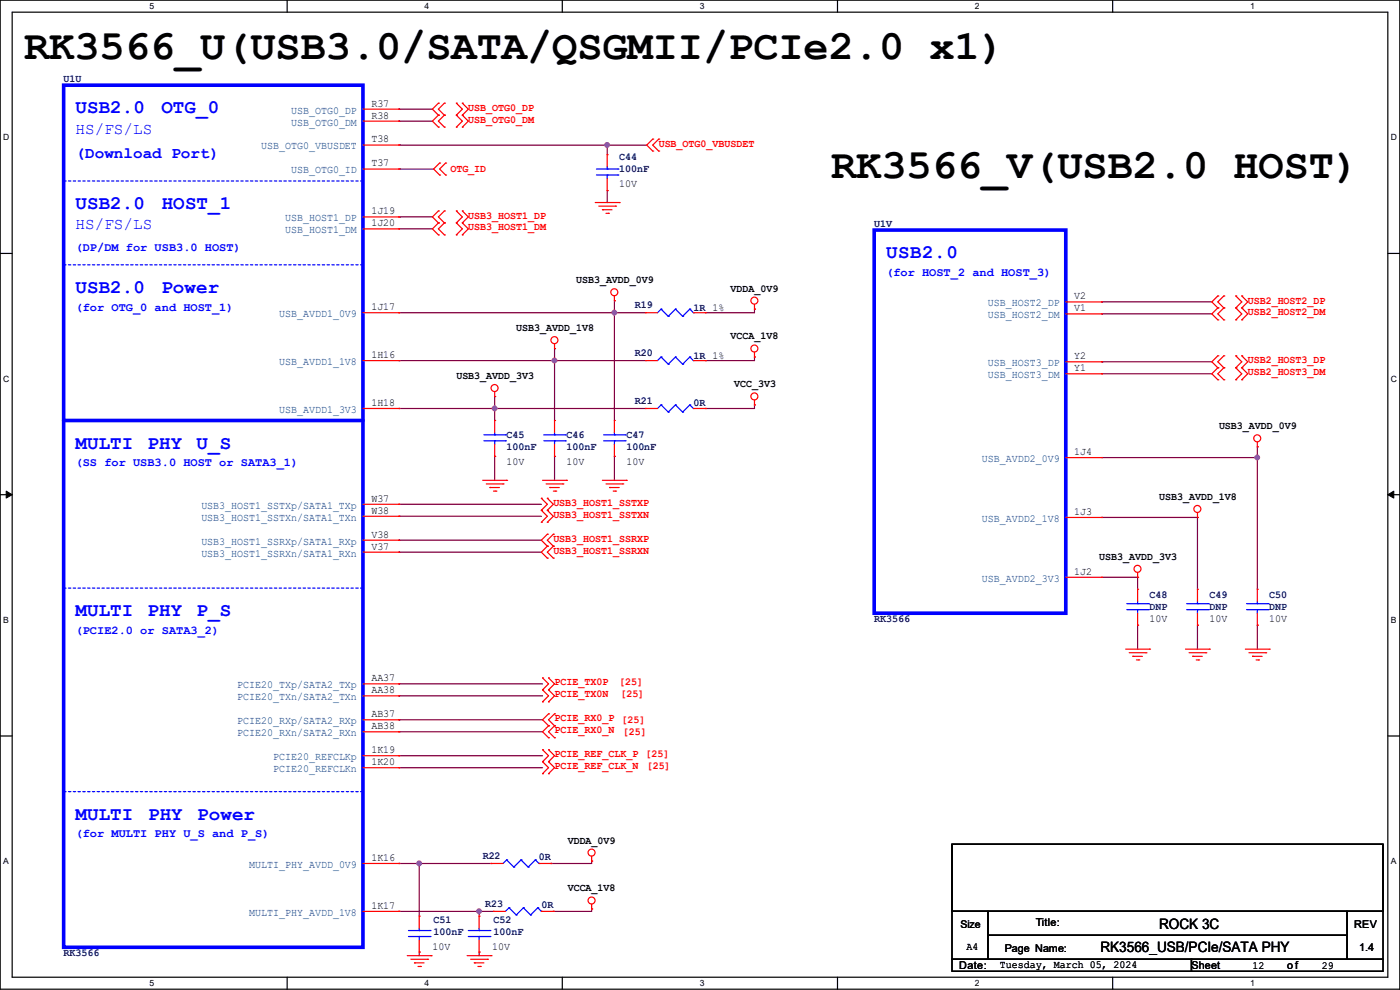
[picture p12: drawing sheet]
<svg xmlns="http://www.w3.org/2000/svg" width="297mm" height="210mm" viewBox="0 0 297 210" stroke-linecap="round" stroke-linejoin="round" font-family="sans-serif">
<path d="M0 0h297v209.8h-297zM2.6 2.6h291.8v204.7h-291.8z" fill="none" stroke="#000" stroke-width=".25"/>
<g fill="#fff">
<path d="M31.7 .3h1v2h-1z"/>
<path d="M31.7 207.6h1v1.9h-1z"/>
</g>
<path d="M60.9 0v2.6M60.9 207.3v2.5" fill="none" stroke="#000" stroke-width=".25"/>
<g fill="#fff">
<path d="M90.1 .3h1v2h-1z"/>
<path d="M90.1 207.6h1v1.9h-1z"/>
</g>
<path d="M119.3 0v2.6M119.3 207.3v2.5" fill="none" stroke="#000" stroke-width=".25"/>
<g fill="#fff">
<path d="M148.5 .3h.9v2h-.9z"/>
<path d="M148.5 207.6h.9v1.9h-.9z"/>
</g>
<path d="M177.7 0v2.6M177.7 207.3v2.5" fill="none" stroke="#000" stroke-width=".25"/>
<g fill="#fff">
<path d="M206.8 .3h1v2h-1z"/>
<path d="M206.8 207.6h1v1.9h-1z"/>
</g>
<path d="M236.1 0v2.6M236.1 207.3v2.5" fill="none" stroke="#000" stroke-width=".25"/>
<g fill="#fff">
<path d="M265.2 .3h1v2h-1z"/>
<path d="M265.2 207.6h1v1.9h-1z"/>
<path d="M.7 28.2h1.2v1.9h-1.2z"/>
<path d="M295.1 28.2h1.2v1.9h-1.2z"/>
<path d="M.7 79.3h1.2v2h-1.2z"/>
<path d="M295.1 79.3h1.2v2h-1.2z"/>
</g>
<path d="M0 53.8h2.6M294.4 53.8h2.6" fill="none" stroke="#000" stroke-width=".25"/>
<g fill="#fff">
<path d="M.7 130.5h1.2v2h-1.2z"/>
<path d="M295.1 130.5h1.1v2h-1.1z"/>
</g>
<path d="M0 104.9h2.6M294.4 104.9h2.6" fill="none" stroke="#000" stroke-width=".25"/>
<path d="M1.3 104.2l1.3 .7-1.3 .8zM294.4 104.9l1.3-.7v1.5z" fill="#000" stroke="#000" stroke-width=".21"/>
<g fill="#fff">
<path d="M.7 181.7h1.2v2h-1.2z"/>
<path d="M295.1 181.7h1.1v2h-1.1z"/>
</g>
<path d="M0 156.1h2.6M294.4 156.1h2.6M202 179.1h91.4v14.2h-91.4zM202 193.3h7.6v10.2h-7.6zM209.6 193.3h76.2v5.1h-76.2zM209.6 198.4h76.2v5.1h-76.2zM285.8 193.3h7.6v10.2h-7.6zM202 203.5h50.8v2.5h-50.8zM252.8 203.5h40.6v2.5h-40.6z" fill="none" stroke="#000" stroke-width=".25"/>
<g fill="none" stroke="#800040" stroke-width=".25">
<path d="M84.6 23.2h.1M84.6 25.7h.1M84.6 30.8h.1M84.6 35.9h.1M84.6 23.2h7.1M84.6 25.7h7.1M84.6 30.8h52.6M84.6 35.9h7.4M128.8 30.8h.1M128.8 30.8v2M84.6 48.6h.1M84.6 46h.1"/>
<path d="M84.6 48.6h7.1M84.6 46h7.1M128.8 40.4h.1M128.8 40.4v2.6M84.6 76.5h.1M84.6 66.3h.1M84.6 76.5h52.3M84.6 66.3h52.3M117.6 76.5h.1M117.6 74h.1M117.6 74v15.2M130.3 66.3h.1"/>
<path d="M130.3 63.8h.1M130.3 63.8v25.4M149.6 66.3h.1M149.6 76.5h.1M160.1 65.6h.1M160.1 75.7h.1M160.1 75.7v.8h-10.5M160.1 65.6v.7h-10.5M233.7 66.6h.1M233.7 64.1h.1M233.7 76.8h.1M233.7 79.3h.1"/>
<path d="M233.7 66.6h23.4M233.7 64.1h23.4M233.7 76.8h23.4M233.7 79.3h23.4M84.6 86.7h.1M84.6 86.7h52.3M104.9 84.1h.1M104.9 86.7h.1M104.9 96.8h.1M104.9 84.1v5.1M104.9 96.8v5.1M117.6 96.8h.1"/>
<path d="M117.6 96.8v5.1M130.3 96.8h.1M130.3 96.8v5.1M149.6 86.7h.1M160.1 85.9h.1M160.1 85.9v.8h-10.5M233.7 97.1h.1M233.7 97.1h33M266.7 97.1h.1M266.7 94.8h.1M266.7 94.8v30.2M84.6 107h.1"/>
<path d="M84.6 109.5h.1M84.6 114.6h.1M84.6 117.1h.1M84.6 107h30.3M84.6 109.5h30.3M84.6 114.6h30.3M84.6 117.1h30.3M233.7 109.8h.1M233.7 109.8h20.3M254 109.8h.1M254 109.8v15.2M233.7 122.5h.1"/>
<path d="M233.7 122.5h7.6M241.3 122.5h.1M241.3 132.6h.1M241.3 122.5v2.5M241.3 132.6v5.1M254 132.6h.1M254 132.6v5.1M266.7 132.6h.1M266.7 132.6v5.1M84.6 152.7h.1M84.6 155.2h.1M84.6 145.1h.1"/>
<path d="M84.6 147.6h.1M84.6 152.7h30.5M84.6 155.2h30.5M84.6 145.1h30.5M84.6 147.6h30.5M84.6 160.3h.1M84.6 162.9h.1M84.6 160.3h30.5M84.6 162.9h30.5M84.6 183.2h.1M84.6 193.3h.1M84.6 183.2h19.6"/>
<path d="M84.6 193.3h20.1M88.9 183.2h.1M88.9 183.2v11.2M101.6 193.3h.1M101.6 193.3v1.1M116.9 183.2h.1M117.4 193.3h.1M125.5 182.7h.1M125.5 192.8h.1M125.5 182.7v.5h-8.6M125.5 192.8v.5h-8.1M88.9 202h.1"/>
<path d="M88.9 202v.7M101.6 202h.1M101.6 202v.7"/>
</g>
<g fill="#f0f" stroke="#f0f" stroke-width=".25">
<circle cx="128.8" cy="30.8" r=".49"/>
<circle cx="130.3" cy="66.3" r=".49"/>
<circle cx="117.6" cy="76.5" r=".49"/>
<circle cx="104.9" cy="86.6" r=".49"/>
<circle cx="266.7" cy="97" r=".49"/>
<circle cx="101.6" cy="193.3" r=".49"/>
<circle cx="88.9" cy="183.2" r=".49"/>
</g>
<g fill="none" stroke="#f00" stroke-width=".25">
<path d="M93 21.9h.1M93 24.4h.1M93 27h.1M93 21.9l-1.3 1.3 1.3 1.2M93 24.4l-1.3 1.3 1.3 1.3M93.3 34.6h.1M93.3 37.1h.1M93.3 34.6l-1.3 1.3 1.3 1.2M94.3 24.4h.1M94.3 21.9h.1M94.3 27h.1M94.3 21.9l-1.3 1.3 1.3 1.2"/>
<path d="M94.3 24.4l-1.3 1.3 1.3 1.3M94.5 37.1h.1M94.5 34.6h.1M94.5 34.6l-1.2 1.3 1.2 1.2M96.8 24.4h.1M96.8 21.9h.1M96.8 27h.1M96.8 21.9l1.3 1.3-1.3 1.2M96.8 24.4l1.3 1.3-1.3 1.3M98.1 24.4h.1M98.1 21.9h.1M98.1 27h.1"/>
<path d="M98.1 21.9l1.3 1.3-1.3 1.2M98.1 24.4l1.3 1.3-1.3 1.3M128.8 32.8h.1M128.8 32.8v2.5M128.8 37.9v2.5M138.5 29.5h.1M138.5 32h.1M138.5 29.5l-1.3 1.3 1.3 1.2M139.7 32h.1M139.7 29.5h.1M139.7 29.5l-1.2 1.3 1.2 1.2M93 44.7h.1"/>
<path d="M93 47.3h.1M93 49.8h.1M93 44.7l-1.3 1.3 1.3 1.3M93 47.3l-1.3 1.3 1.3 1.2M94.3 47.3h.1M94.3 44.7h.1M94.3 49.8h.1M94.3 44.7l-1.3 1.3 1.3 1.3M94.3 47.3l-1.3 1.3 1.3 1.2M96.8 47.3h.1M96.8 44.7h.1M96.8 49.8h.1"/>
<path d="M96.8 44.7l1.3 1.3-1.3 1.3M96.8 47.3l1.3 1.3-1.3 1.2M98.1 47.3h.1M98.1 44.7h.1M98.1 49.8h.1M98.1 44.7l1.3 1.3-1.3 1.3M98.1 47.3l1.3 1.3-1.3 1.2M126.3 43h5.1M127 43.7h3.6M127.8 44.5h.1M127.8 44.5h2M128.6 45.3h.5"/>
<path d="M128.8 40.4h.1M129.1 45.3h.1M130.6 43.7h.1M131.4 43h.1M117.6 74h.1M117.6 72.9v1.1M130.3 63.8h.1M130.3 62.8v1M160.1 65.6h.1M160.1 75.7h.1M160.1 64.6v1M160.1 74.7v1"/>
<path d="M226.1 64.1h7.6M226.1 66.6h7.6M226.1 76.8h7.6M226.1 79.3h7.6M233.7 64.1h.1M233.7 66.6h.1M233.7 76.8h.1M233.7 79.3h.1M258.4 62.8h.1M258.4 65.3h.1M258.4 67.9h.1M258.4 75.5h.1"/>
<path d="M258.4 78h.1M258.4 62.8l-1.3 1.3 1.3 1.2M258.4 65.3l-1.3 1.3 1.3 1.3M258.4 75.5l-1.3 1.3 1.3 1.2M258.4 78l-1.3 1.3 1.3 1.3M259.6 65.3h.1M259.6 62.8h.1M259.6 67.9h.1M259.6 78h.1M259.6 75.5h.1M259.6 62.8l-1.2 1.3 1.2 1.2M259.6 65.3l-1.2 1.3 1.2 1.3"/>
<path d="M259.6 75.5l-1.2 1.3 1.2 1.2M259.6 78l-1.2 1.3 1.2 1.3M262.2 65.3h.1M262.2 62.8h.1M262.2 67.9h.1M262.2 78h.1M262.2 75.5h.1M262.2 62.8l1.2 1.3-1.2 1.2M262.2 65.3l1.2 1.3-1.2 1.3M262.2 75.5l1.2 1.3-1.2 1.2M262.2 78l1.2 1.3-1.2 1.3M263.4 65.3h.1"/>
<path d="M263.4 62.8h.1M263.4 67.9h.1M263.4 78h.1M263.4 75.5h.1M263.4 62.8l1.3 1.3-1.3 1.2M263.4 65.3l1.3 1.3-1.3 1.3M263.4 75.5l1.3 1.3-1.3 1.2M263.4 78l1.3 1.3-1.3 1.3M104.9 84.1h.1M104.9 83.1v1M130.3 89.2h.1M130.3 96.8h.1"/>
<path d="M130.3 89.2v2.5M130.3 94.3v2.5M160.1 85.9h.1M160.1 84.9v1M226.1 97.1h7.6M233.7 97.1h.1M258.4 80.6h.1M259.6 80.6h.1M262.2 80.6h.1M263.4 80.6h.1M266.7 94.8h.1M266.7 93.8v1"/>
<path d="M102.4 101.9h5.1M103.2 102.7h3.5M103.9 103.4h.1M103.9 103.4h2.1M104.7 104.2h.5M105.2 104.2h.1M106.7 102.7h.1M107.5 101.9h.1M114.9 108.2h.1M114.9 105.7h.1M114.9 110.8h.1M114.9 105.7l1.2 1.3-1.2 1.2"/>
<path d="M114.9 108.2l1.2 1.3-1.2 1.3M115.1 101.9h5.1M115.9 102.7h3.5M116.1 108.2h.1M116.1 105.7h.1M116.1 110.8h.1M116.1 113.3h.1M116.1 115.9h.1M116.1 118.4h.1M116.1 105.7l1.3 1.3-1.3 1.2M116.1 108.2l1.3 1.3-1.3 1.3M116.1 113.3l-1.2 1.3 1.2 1.3"/>
<path d="M116.1 115.9l-1.2 1.2 1.2 1.3M116.6 103.4h.1M116.6 103.4h2.1M117.4 115.9h.1M117.4 113.3h.1M117.4 118.4h.1M117.4 104.2h.5M117.4 113.3l-1.3 1.3 1.3 1.3M117.4 115.9l-1.3 1.2 1.3 1.3M117.9 104.2h.1M119.4 102.7h.1M120.2 101.9h.1"/>
<path d="M127.8 101.9h5.1M128.6 102.7h3.5M129.3 103.4h.1M129.3 103.4h2.1M130.1 104.2h.5M130.6 104.2h.1M132.1 102.7h.1M132.9 101.9h.1M226.1 109.8h7.6M233.7 109.8h.1M254 109.8h.1M254 108.8v1"/>
<path d="M226.1 122.5h7.6M233.7 122.5h.1M238.8 137.7h5.1M239.6 138.5h3.5M240.3 139.2h.1M240.3 139.2h2.1M241.1 140h.5M241.3 122.5h.1M241.3 125h.1M241.3 132.6h.1M241.3 121.5v1M241.3 125v2.6"/>
<path d="M241.3 130.1v2.5M241.6 140h.1M243.1 138.5h.1M243.9 137.7h.1M251.5 137.7h5.1M252.3 138.5h3.5M253 139.2h.1M253 139.2h2.1M253.8 140h.5M254 125h.1M254 132.6h.1M254 125v2.6"/>
<path d="M254 130.1v2.5M254.3 140h.1M255.8 138.5h.1M256.6 137.7h.1M264.2 137.7h5.1M265 138.5h3.5M265.7 139.2h.1M265.7 139.2h2.1M266.5 140h.5M266.7 125h.1M266.7 132.6h.1M266.7 125v2.6"/>
<path d="M266.7 130.1v2.5M267 140h.1M268.5 138.5h.1M269.3 137.7h.1M115.1 146.3h.1M115.1 143.8h.1M115.1 148.9h.1M115.1 159h.1M115.1 143.8l1.3 1.3-1.3 1.2M115.1 146.3l1.3 1.3-1.3 1.3M115.1 159l1.3 1.3-1.3 1.3M116.4 146.3h.1"/>
<path d="M116.4 143.8h.1M116.4 148.9h.1M116.4 151.4h.1M116.4 154h.1M116.4 156.5h.1M116.4 159h.1M116.4 143.8l1.2 1.3-1.2 1.2M116.4 146.3l1.2 1.3-1.2 1.3M116.4 151.4l-1.3 1.3 1.3 1.3M116.4 154l-1.3 1.2 1.3 1.3M116.4 159l1.2 1.3-1.2 1.3M117.6 154h.1"/>
<path d="M117.6 151.4h.1M117.6 156.5h.1M117.6 151.4l-1.2 1.3 1.2 1.3M117.6 154l-1.2 1.2 1.2 1.3M115.1 161.6h.1M115.1 164.1h.1M115.1 161.6l1.3 1.3-1.3 1.2M116.4 161.6h.1M116.4 164.1h.1M116.4 161.6l1.2 1.3-1.2 1.2M88.9 194.4h.1M88.9 194.4v2.5"/>
<path d="M88.9 199.4v2.6M104.2 183.2h.1M104.2 183.2h2.5M114.3 183.2h2.6M116.9 183.2h.1M125.5 182.7h.1M125.5 192.8h.1M125.5 181.7v1M125.5 191.8v1M86.4 202.7h5.1M87.2 203.5h3.5M87.9 204.3h.1"/>
<path d="M87.9 204.3h2.1M88.7 205h.5M88.9 202h.1M89.2 205h.1M90.7 203.5h.1M91.5 202.7h.1M99.1 202.7h5.1M99.9 203.5h3.5M100.6 204.3h.1M100.6 204.3h2.1M101.4 205h.5M101.9 205h.1"/>
<path d="M103.4 203.5h.1M104.2 202.7h.1"/>
<circle cx="117.6" cy="72.2" r=".74"/>
<circle cx="130.3" cy="62" r=".74"/>
<circle cx="160" cy="73.9" r=".74"/>
<circle cx="160" cy="63.8" r=".74"/>
<circle cx="104.9" cy="82.3" r=".74"/>
<circle cx="160" cy="84.1" r=".74"/>
<circle cx="266.7" cy="93" r=".74"/>
<circle cx="254" cy="108" r=".74"/>
<circle cx="241.3" cy="120.7" r=".74"/>
<circle cx="125.5" cy="191" r=".74"/>
<circle cx="125.5" cy="180.9" r=".74"/>
</g>
<g fill="none" stroke="#00f" stroke-width=".25">
<path d="M126.5 37.1h4.6M126.5 35.9h4.6M128.8 35.9h.1M128.8 37.1h.1M128.8 35.3v.6M128.8 37.1v.8M131.1 37.1h.1M131.1 35.9h.1M128.1 93.5h4.5M128.1 92.2h4.5M130.3 92.2h.1M130.3 93.5h.1"/>
<path d="M130.3 91.7v.5M130.3 93.5v.8M132.6 93.5h.1M132.6 92.2h.1M239.1 129.3h4.5M239.1 128.1h4.5M241.3 128.1h.1M241.3 129.3h.1M241.3 127.6v.5M241.3 129.3v.8M243.6 129.3h.1M243.6 128.1h.1"/>
<path d="M251.8 129.3h4.5M251.8 128.1h4.5M254 128.1h.1M254 129.3h.1M254 127.6v.5M254 129.3v.8M256.3 129.3h.1M256.3 128.1h.1M264.5 129.3h4.5M264.5 128.1h4.5M266.7 128.1h.1M266.7 129.3h.1"/>
<path d="M266.7 127.6v.5M266.7 129.3v.8M269 129.3h.1M269 128.1h.1M86.7 198.7h4.5M86.7 197.4h4.5M88.9 197.4h.1M88.9 198.7h.1M88.9 196.9v.5M88.9 198.7v.7M91.2 198.7h.1M91.2 197.4h.1"/>
<path d="M107.5 182.4h.1M107.5 182.4l-.8 .8M107.5 182.4l1.5 1.5M109 183.9h.1M110.5 182.4h.1M110.5 182.4l-1.5 1.5M110.5 182.4l1.6 1.5M112.1 183.9h.1M113.6 182.4h.1M113.6 182.4l-1.5 1.5M113.6 182.4l.7 .8M114.3 183.2h.1"/>
</g>
<path d="M13.5 18.1h63.5v182.9h-63.5zM185.5 48.8h40.6v81.3h-40.6zM13.5 89.2h63.5" fill="none" stroke="#00f" stroke-width=".76"/>
<path d="M13.5 38.4h.1M77 38.4h-63.5M13.5 167.9h.1M77 167.9h-63.5" fill="none" stroke="#00f" stroke-width=".25" stroke-dasharray=".5 .5"/>
<circle cx="13.5" cy="89.2" r=".38" fill="#00f"/>
<path d="M13.5 56.2h.1M77 56.2h-63.5M13.5 124.8h.1M77 124.8h-63.5" fill="none" stroke="#00f" stroke-width=".25" stroke-dasharray=".5 .5"/>
<g fill="none" stroke="#f00" stroke-width=".25">
<path d="M77 23.2h7.6M77 25.7h7.6M77 30.8h7.6M77 35.9h7.6M84.6 23.2h.1M84.6 25.7h.1M84.6 30.8h.1M84.6 35.9h.1M77 46h7.6M77 48.6h7.6M84.6 46h.1M84.6 48.6h.1"/>
<path d="M77 66.3h7.6M77 76.5h7.6M84.6 66.3h.1M84.6 76.5h.1M136.9 76.5h.1M136.9 66.3h.1M136.9 66.3h2.6M136.9 76.5h2.6M147.1 66.3h2.5M147.1 76.5h2.5M149.6 76.5h.1M149.6 66.3h.1"/>
<path d="M77 86.7h7.6M84.6 86.7h.1M104.9 89.2h.1M104.9 96.8h.1M104.9 89.2v2.5M104.9 94.3v2.5M117.6 89.2h.1M117.6 96.8h.1M117.6 89.2v2.5M117.6 94.3v2.5M136.9 86.7h.1M136.9 86.7h2.6"/>
<path d="M147.1 86.7h2.5M149.6 86.7h.1M77 107h7.6M77 109.5h7.6M77 114.6h7.6M77 117.1h7.6M84.6 107h.1M84.6 109.5h.1M84.6 114.6h.1M84.6 117.1h.1M77 145.1h7.6M77 147.6h7.6"/>
<path d="M77 152.7h7.6M77 155.2h7.6M84.6 145.1h.1M84.6 147.6h.1M84.6 152.7h.1M84.6 155.2h.1M77 160.3h7.6M77 162.9h7.6M84.6 160.3h.1M84.6 162.9h.1M77 183.2h7.6M77 193.3h7.6"/>
<path d="M84.6 183.2h.1M84.6 193.3h.1M101.6 194.4h.1M101.6 194.4v2.5M101.6 199.4v2.6M104.7 193.3h.1M104.7 193.3h2.5M114.9 193.3h2.5M117.4 193.3h.1M101.6 202h.1"/>
</g>
<g fill="none" stroke="#00f" stroke-width=".25">
<path d="M140.3 75.7h.1M140.3 65.6h.1M140.3 75.7l-.8 .8M140.3 75.7l1.5 1.6M140.3 65.6l-.8 .7M140.3 65.6l1.5 1.5M141.8 77.3h.1M141.8 67.1h.1M143.3 75.7h.1M143.3 65.6h.1M143.3 75.7l-1.5 1.6M143.3 75.7l1.5 1.6"/>
<path d="M143.3 65.6l-1.5 1.5M143.3 65.6l1.5 1.5M144.8 77.3h.1M144.8 67.1h.1M146.3 75.7h.1M146.3 65.6h.1M146.3 75.7l-1.5 1.6M146.3 75.7l.8 .8M146.3 65.6l-1.5 1.5M146.3 65.6l.8 .7M147.1 76.5h.1M147.1 66.3h.1"/>
<path d="M102.7 93.5h4.5M102.7 92.2h4.5M104.9 92.2h.1M104.9 93.5h.1M104.9 91.7v.5M104.9 93.5v.8M107.2 93.5h.1M107.2 92.2h.1M115.4 93.5h4.5M115.4 92.2h4.5M117.6 92.2h.1M117.6 93.5h.1"/>
<path d="M117.6 91.7v.5M117.6 93.5v.8M119.9 93.5h.1M119.9 92.2h.1M140.3 85.9h.1M140.3 85.9l-.8 .8M140.3 85.9l1.5 1.5M141.8 87.4h.1M143.3 85.9h.1M143.3 85.9l-1.5 1.5M143.3 85.9l1.5 1.5M144.8 87.4h.1"/>
<path d="M146.3 85.9h.1M146.3 85.9l-1.5 1.5M146.3 85.9l.8 .8M147.1 86.7h.1M99.4 198.7h4.5M99.4 197.4h4.5M101.6 197.4h.1M101.6 198.7h.1M101.6 196.9v.5M101.6 198.7v.7M103.9 198.7h.1M103.9 197.4h.1"/>
<path d="M108 192.6h.1M108 192.6l-.8 .7M108 192.6l1.5 1.5M109.5 194.1h.1M111 192.6h.1M111 192.6l-1.5 1.5M111 192.6l1.6 1.5M112.6 194.1h.1M114.1 192.6h.1M114.1 192.6l-1.5 1.5M114.1 192.6l.8 .7M114.9 193.3h.1"/>
</g>
<g fill="#f0f" stroke="#f0f" stroke-width=".25">
<circle cx="128.8" cy="30.8" r=".49"/>
<circle cx="130.3" cy="66.3" r=".49"/>
<circle cx="117.6" cy="76.5" r=".49"/>
<circle cx="104.9" cy="86.6" r=".49"/>
<circle cx="266.7" cy="97" r=".49"/>
<circle cx="101.6" cy="193.3" r=".49"/>
<circle cx="88.9" cy="183.2" r=".49"/>
</g>
<g font-size="8.9">
<text x="5.1" y="12.5">RK3566_U(USB3.0/SATA/QSGMII/PCIe2.0 x1)</text>
<text x="176.3" y="37.7">RK3566_V(USB2.0 HOST)</text>
</g>
<g font-size="4.1" fill="#00f">
<text x="16" y="24">USB2.0</text>
<text x="34.3" y="24">OTG_0</text>
<text x="16" y="44.4">USB2.0</text>
<text x="34.3" y="44.4">HOST_1</text>
<text x="188" y="54.8">USB2.0</text>
<text x="16" y="62.1">USB2.0</text>
<text x="34.3" y="62.1">Power</text>
<text x="16" y="95.2">MULTI</text>
<text x="31.3" y="95.2">PHY</text>
<text x="41.7" y="95.2">U_S</text>
<text x="16" y="130.7">MULTI</text>
<text x="31.3" y="130.7">PHY</text>
<text x="41.7" y="130.7">P_S</text>
<text x="16" y="173.9">MULTI</text>
<text x="31.4" y="173.9">PHY</text>
<text x="41.9" y="173.9">Power</text>
</g>
<g font-size="3.4" fill="#00f">
<text x="16" y="28.4">HS/FS/LS</text>
<text x="16" y="33.6">(Download Port)</text>
<text x="16" y="48.7">HS/FS/LS</text>
</g>
<g font-size="3">
<text x="245.9" y="197.1">ROCK 3C</text>
<text x="233.5" y="201.9">RK3566_USB/PCIe/SATA PHY</text>
</g>
<g font-size="2.5" fill="#00f">
<text x="16" y="53.2">(DP/DM for USB3.0 HOST)</text>
<text x="188" y="58.5">(for HOST_2 and HOST_3)</text>
<text x="16" y="65.9">(for OTG_0 and HOST_1)</text>
<text x="16" y="98.9">(SS for USB3.0 HOST or SATA3_1)</text>
<text x="16" y="134.5">(PCIE2.0 or SATA3_2)</text>
<text x="16" y="177.6">(for MULTI PHY U_S and P_S)</text>
</g>
<g font-size="2.3" fill="#000080">
<text x="13.5" y="17.4">U1U</text>
<text x="131.4" y="33.9">C44</text>
<text x="131.4" y="36.4">100nF</text>
<text x="185.5" y="48.1">U1V</text>
<text x="134.7" y="65.4">R19</text>
<text x="147.1" y="65.9">1R 1%</text>
<text x="134.7" y="75.6">R20</text>
<text x="147.1" y="76.1">1R 1%</text>
<text x="134.7" y="85.7">R21</text>
<text x="147.1" y="86.2">0R</text>
<text x="107.5" y="92.8">C45</text>
<text x="107.5" y="95.4">100nF</text>
<text x="120.2" y="92.8">C46</text>
<text x="120.2" y="95.4">100nF</text>
<text x="132.9" y="92.8">C47</text>
<text x="132.9" y="95.4">100nF</text>
<text x="185.5" y="132">RK3566</text>
<text x="243.9" y="126.9">C48</text>
<text x="243.9" y="129.4">DNP</text>
<text x="256.6" y="126.9">C49</text>
<text x="256.6" y="129.4">DNP</text>
<text x="269.3" y="126.9">C50</text>
<text x="269.3" y="129.4">DNP</text>
<text x="102.4" y="182.2">R22</text>
<text x="114.3" y="182.5">0R</text>
<text x="92" y="195.7">C51</text>
<text x="102.9" y="192.4">R23</text>
<text x="104.7" y="195.7">C52</text>
<text x="114.9" y="192.7">0R</text>
<text x="13.5" y="202.8">RK3566</text>
<text x="92" y="198.2">100nF</text>
<text x="104.7" y="198.2">100nF</text>
</g>
<g font-size="2.3">
<text x="78.8" y="22.6">R37</text>
<text x="78.8" y="25.1">R38</text>
<text x="78.8" y="30.2">T38</text>
<text x="78.8" y="35.3">T37</text>
<text x="131.4" y="39.8">10V</text>
<text x="78.8" y="45.5">1J19</text>
<text x="78.8" y="48">1J20</text>
<text x="78.8" y="65.8">1J17</text>
<text x="122.2" y="60.1">USB3_AVDD_0V9</text>
<text x="155" y="61.8">VDDA_0V9</text>
<text x="227.9" y="63.5">V2</text>
<text x="109.5" y="70.2">USB3_AVDD_1V8</text>
<text x="227.9" y="66">V1</text>
<text x="78.8" y="75.9">1H16</text>
<text x="155" y="72">VCCA_1V8</text>
<text x="227.9" y="76.2">Y2</text>
<text x="96.8" y="80.4">USB3_AVDD_3V3</text>
<text x="155.7" y="82.2">VCC_3V3</text>
<text x="227.9" y="78.7">Y1</text>
<text x="78.8" y="86.1">1H18</text>
<text x="258.6" y="91.1">USB3_AVDD_0V9</text>
<text x="107.5" y="98.7">10V</text>
<text x="120.2" y="98.7">10V</text>
<text x="132.9" y="98.7">10V</text>
<text x="227.9" y="96.5">1J4</text>
<text x="78.8" y="106.4">W37</text>
<text x="245.9" y="106">USB3_AVDD_1V8</text>
<text x="78.8" y="109">W38</text>
<text x="227.9" y="109.2">1J3</text>
<text x="78.8" y="114">V38</text>
<text x="78.8" y="116.6">V37</text>
<text x="233.2" y="118.7">USB3_AVDD_3V3</text>
<text x="227.9" y="121.9">1J2</text>
<text x="243.9" y="132">10V</text>
<text x="256.6" y="132">10V</text>
<text x="269.3" y="132">10V</text>
<text x="78.8" y="144.5">AA37</text>
<text x="78.8" y="147.1">AA38</text>
<text x="78.8" y="152.1">AB37</text>
<text x="78.8" y="154.7">AB38</text>
<text x="78.8" y="159.8">1K19</text>
<text x="78.8" y="162.3">1K20</text>
<text x="120.4" y="178.9">VDDA_0V9</text>
<text x="78.8" y="182.6">1K16</text>
<text x="120.4" y="189.1">VCCA_1V8</text>
<text x="78.8" y="192.8">1K17</text>
<text x="219.8" y="196.4">Title:</text>
<text x="287.3" y="196.9">REV</text>
<text x="91.7" y="201.5">10V</text>
<text x="104.4" y="201.5">10V</text>
<text x="205" y="201.5">A4</text>
<text x="213.1" y="202">Page Name:</text>
<text x="288.3" y="201.8">1.4</text>
<text x="203.5" y="205.6">Date:</text>
<text x="212.1" y="205.4">Tuesday, March 05, 2024</text>
<text x="252.8" y="205.6">Sheet</text>
<text x="265.7" y="205.6">12</text>
<text x="273.1" y="205.6">of</text>
<text x="280.5" y="205.6">29</text>
</g>
<g font-size="2.3" fill="#f00">
<text x="99.4" y="23.5">USB_OTG0_DP</text>
<text x="99.4" y="26">USB_OTG0_DM</text>
<text x="139.7" y="31.1">USB_OTG0_VBUSDET</text>
<text x="95.5" y="36.4">OTG_ID</text>
<text x="99.4" y="46.4">USB3_HOST1_DP</text>
<text x="99.4" y="48.9">USB3_HOST1_DM</text>
<text x="264.7" y="64.4">USB2_HOST2_DP</text>
<text x="264.7" y="66.9">USB2_HOST2_DM</text>
<text x="264.7" y="77.1">USB2_HOST3_DP</text>
<text x="264.7" y="79.6">USB2_HOST3_DM</text>
<text x="117.4" y="107.3">USB3_HOST1_SSTXP</text>
<text x="117.4" y="109.9">USB3_HOST1_SSTXN</text>
<text x="117.4" y="114.9">USB3_HOST1_SSRXP</text>
<text x="117.4" y="117.5">USB3_HOST1_SSRXN</text>
<text x="117.6" y="145.4">PCIE_TX0P</text>
<text x="117.6" y="148">PCIE_TX0N</text>
<text x="131.4" y="145.4">[25]</text>
<text x="131.6" y="148">[25]</text>
<text x="117.6" y="153">PCIE_RX0_P [25]</text>
<text x="117.6" y="155.6">PCIE_RX0_N</text>
<text x="132.1" y="155.8">[25]</text>
<text x="117.6" y="160.7">PCIE_REF_CLK_P [25]</text>
<text x="117.6" y="163.2">PCIE_REF_CLK_N</text>
<text x="137.2" y="163.2">[25]</text>
</g>
<g font-size="2.3" fill="#004080">
<text x="61.8" y="24.1">USB_OTG0_DP</text>
<text x="61.8" y="26.6">USB_OTG0_DM</text>
<text x="55.4" y="31.7">USB_OTG0_VBUSDET</text>
<text x="61.8" y="36.8">USB_OTG0_ID</text>
<text x="60.5" y="46.9">USB_HOST1_DP</text>
<text x="60.5" y="49.5">USB_HOST1_DM</text>
<text x="209.6" y="65">USB_HOST2_DP</text>
<text x="59.2" y="67.3">USB_AVDD1_0V9</text>
<text x="209.6" y="67.5">USB_HOST2_DM</text>
<text x="59.2" y="77.4">USB_AVDD1_1V8</text>
<text x="209.6" y="77.7">USB_HOST3_DP</text>
<text x="209.6" y="80.2">USB_HOST3_DM</text>
<text x="59.2" y="87.6">USB_AVDD1_3V3</text>
<text x="208.3" y="98">USB_AVDD2_0V9</text>
<text x="42.7" y="107.9">USB3_HOST1_SSTXp/SATA1_TXp</text>
<text x="42.7" y="110.4">USB3_HOST1_SSTXn/SATA1_TXn</text>
<text x="208.3" y="110.7">USB_AVDD2_1V8</text>
<text x="42.7" y="115.5">USB3_HOST1_SSRXp/SATA1_RXp</text>
<text x="42.7" y="118.1">USB3_HOST1_SSRXn/SATA1_RXn</text>
<text x="208.3" y="123.4">USB_AVDD2_3V3</text>
<text x="50.3" y="146">PCIE20_TXp/SATA2_TXp</text>
<text x="50.3" y="148.5">PCIE20_TXn/SATA2_TXn</text>
<text x="50.3" y="153.6">PCIE20_RXp/SATA2_RXp</text>
<text x="50.3" y="156.2">PCIE20_RXn/SATA2_RXn</text>
<text x="58" y="161.2">PCIE20_REFCLKp</text>
<text x="58" y="163.8">PCIE20_REFCLKn</text>
<text x="52.9" y="184.1">MULTI_PHY_AVDD_0V9</text>
<text x="52.9" y="194.3">MULTI_PHY_AVDD_1V8</text>
</g>
<text font-size="2.2" x="203.8" y="196.9">Size</text>
<g font-size="1.8">
<text x="31.7" y="1.9">5</text>
<text x="90.1" y="1.9">4</text>
<text x="148.5" y="1.9">3</text>
<text x="206.8" y="1.9">2</text>
<text x="265.2" y="1.9">1</text>
<text x=".7" y="29.8">D</text>
<text x="295.1" y="29.8">D</text>
<text x=".7" y="80.9">C</text>
<text x="295.1" y="80.9">C</text>
<text x=".7" y="132.1">B</text>
<text x="295.1" y="132.1">B</text>
<text x=".7" y="183.3">A</text>
<text x="295.1" y="183.3">A</text>
<text x="31.7" y="209.2">5</text>
<text x="90.1" y="209.2">4</text>
<text x="148.5" y="209.2">3</text>
<text x="206.8" y="209.2">2</text>
<text x="265.2" y="209.2">1</text>
</g>
</svg>
